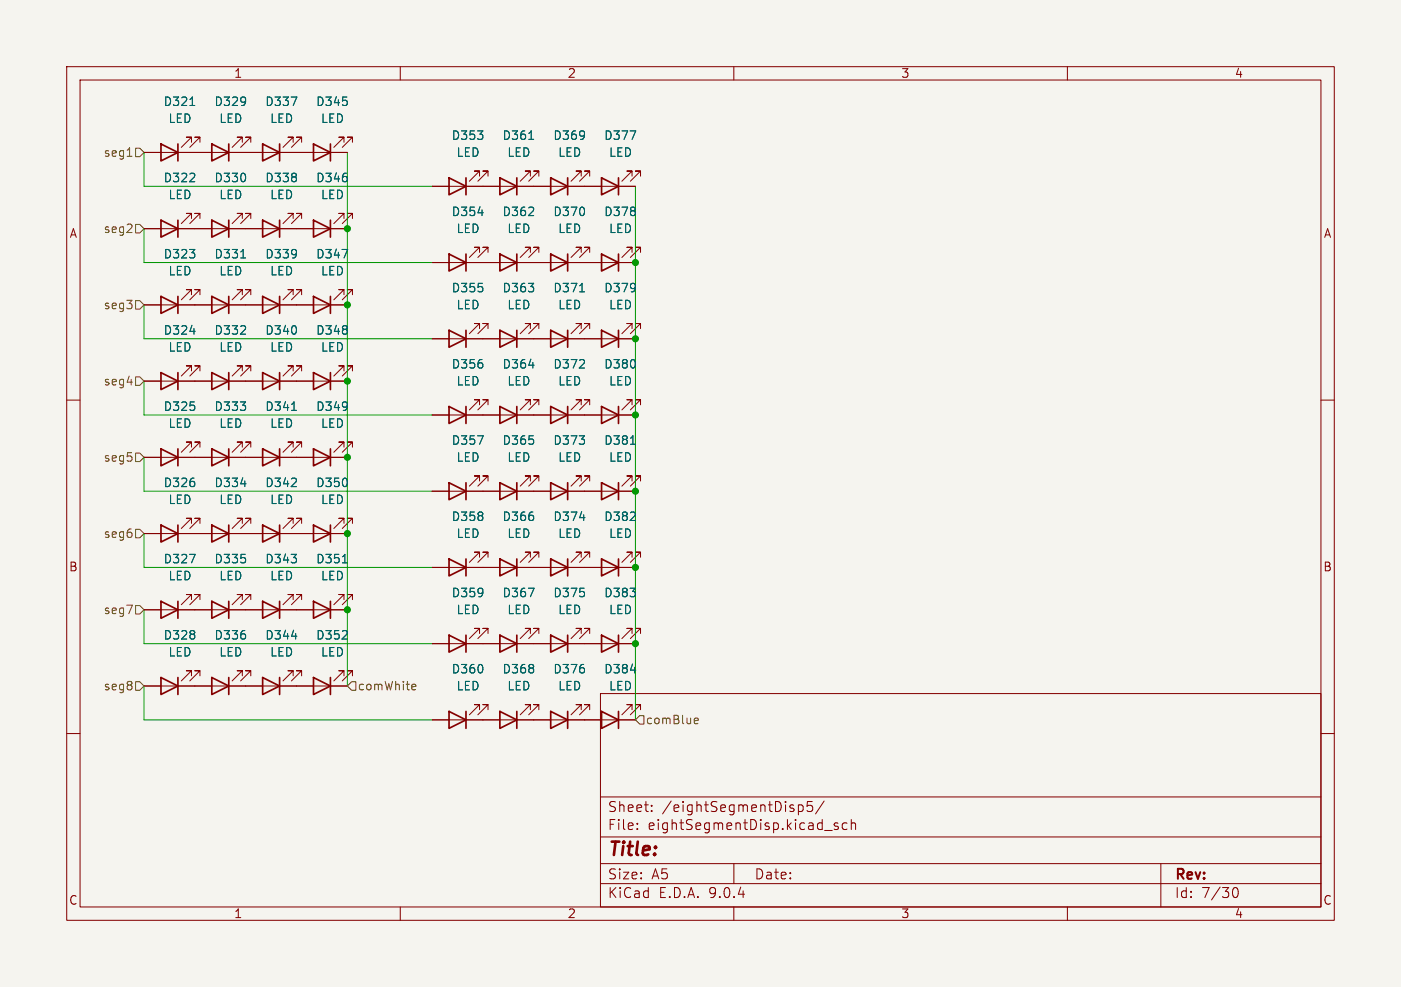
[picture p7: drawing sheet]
<svg xmlns="http://www.w3.org/2000/svg" width="210mm" height="148mm" viewBox="0 0 210 148" stroke-linecap="round" stroke-linejoin="round" font-family="sans-serif">
<path d="M0 0h210v148h-210z" fill="#f5f4ef" stroke="#f5f4ef" stroke-width=".15"/>
<g fill="none" stroke="#840000" stroke-width=".15">
<path d="M10 10h190v128h-190zM12 12h186v124h-186zM60 10v2M110 10v2M160 10v2M21.6 22.9h30.5M21.6 34.3h30.5M28.7 21.3v-.7h-.8h.8l-1.5 1.5M28.7 32.8v-.8h-.8h.8l-1.5 1.5M30 21.3v-.7h-.8h.8l-1.6 1.5M30 32.8v-.8h-.8h.8l-1.6 1.5M36.3 21.3v-.7h-.7h.7l-1.5 1.5"/>
<path d="M36.3 32.8v-.8h-.7h.7l-1.5 1.5M37.6 21.3v-.7h-.8h.8l-1.5 1.5M37.6 32.8v-.8h-.8h.8l-1.5 1.5M43.9 32.8v-.8h-.7h.7l-1.5 1.5M43.9 21.3v-.7h-.7h.7l-1.5 1.5M45.2 32.8v-.8h-.8h.8l-1.5 1.5M45.2 21.3v-.7h-.8h.8l-1.5 1.5M51.6 32.8v-.8h-.8h.8l-1.6 1.5M51.6 21.3v-.7h-.8h.8l-1.6 1.5M52.8 32.8v-.8h-.7h.7l-1.5 1.5M52.8 21.3v-.7h-.7h.7l-1.5 1.5M64.8 27.9h30.4"/>
<path d="M64.8 39.4h30.4M71.9 26.4v-.7h-.8h.8l-1.5 1.5M71.9 37.8v-.7h-.8h.8l-1.5 1.5M73.2 26.4v-.7h-.8h.8l-1.6 1.5M73.2 37.8v-.7h-.8h.8l-1.6 1.5M79.5 37.8v-.7h-.8h.8l-1.5 1.5M79.5 26.4v-.7h-.8h.8l-1.5 1.5M80.8 37.8v-.7h-.8h.8l-1.6 1.5M80.8 26.4v-.7h-.8h.8l-1.6 1.5M87.1 26.4v-.7h-.7h.7l-1.5 1.5M87.1 37.8v-.7h-.7h.7l-1.5 1.5M88.4 26.4v-.7h-.8h.8l-1.5 1.5"/>
<path d="M88.4 37.8v-.7h-.8h.8l-1.5 1.5M94.7 37.8v-.7h-.7h.7l-1.5 1.5M94.7 26.4v-.7h-.7h.7l-1.5 1.5M96 37.8v-.7h-.8h.8l-1.5 1.5M96 26.4v-.7h-.8h.8l-1.5 1.5M21.6 45.7h30.5M21.6 57.2h30.5M28.7 44.2v-.8h-.8h.8l-1.5 1.6M28.7 55.6v-.7h-.8h.8l-1.5 1.5M30 44.2v-.8h-.8h.8l-1.6 1.6M30 55.6v-.7h-.8h.8l-1.6 1.5M36.3 44.2v-.8h-.7h.7l-1.5 1.6"/>
<path d="M36.3 55.6v-.7h-.7h.7l-1.5 1.5M37.6 44.2v-.8h-.8h.8l-1.5 1.6M37.6 55.6v-.7h-.8h.8l-1.5 1.5M43.9 44.2v-.8h-.7h.7l-1.5 1.6M43.9 55.6v-.7h-.7h.7l-1.5 1.5M45.2 44.2v-.8h-.8h.8l-1.5 1.6M45.2 55.6v-.7h-.8h.8l-1.5 1.5M51.6 44.2v-.8h-.8h.8l-1.6 1.6M51.6 55.6v-.7h-.8h.8l-1.6 1.5M52.8 44.2v-.8h-.7h.7l-1.5 1.6M52.8 55.6v-.7h-.7h.7l-1.5 1.5M64.8 50.8h30.4"/>
<path d="M71.9 49.3v-.8h-.8h.8l-1.5 1.5M73.2 49.3v-.8h-.8h.8l-1.6 1.5M79.5 49.3v-.8h-.8h.8l-1.5 1.5M80.8 49.3v-.8h-.8h.8l-1.6 1.5M87.1 49.3v-.8h-.7h.7l-1.5 1.5M88.4 49.3v-.8h-.8h.8l-1.5 1.5M94.7 49.3v-.8h-.7h.7l-1.5 1.5M96 49.3v-.8h-.8h.8l-1.5 1.5M10 60h2M21.6 68.6h30.5M28.7 67.1v-.8h-.8h.8l-1.5 1.5M28.7 78.5v-.8h-.8h.8l-1.5 1.5"/>
<path d="M30 67.1v-.8h-.8h.8l-1.6 1.5M30 78.5v-.8h-.8h.8l-1.6 1.5M36.3 67.1v-.8h-.7h.7l-1.5 1.5M36.3 78.5v-.8h-.7h.7l-1.5 1.5M37.6 67.1v-.8h-.8h.8l-1.5 1.5M37.6 78.5v-.8h-.8h.8l-1.5 1.5M43.9 67.1v-.8h-.7h.7l-1.5 1.5M43.9 78.5v-.8h-.7h.7l-1.5 1.5M45.2 67.1v-.8h-.8h.8l-1.5 1.5M45.2 78.5v-.8h-.8h.8l-1.5 1.5M51.6 78.5v-.8h-.8h.8l-1.6 1.5M51.6 67.1v-.8h-.8h.8l-1.6 1.5"/>
<path d="M52.8 78.5v-.8h-.7h.7l-1.5 1.5M52.8 67.1v-.8h-.7h.7l-1.5 1.5M64.8 62.2h30.4M64.8 73.7h30.4M71.9 72.1v-.7h-.8h.8l-1.5 1.5M71.9 60.7v-.8h-.8h.8l-1.5 1.6M73.2 72.1v-.7h-.8h.8l-1.6 1.5M73.2 60.7v-.8h-.8h.8l-1.6 1.6M79.5 72.1v-.7h-.8h.8l-1.5 1.5M79.5 60.7v-.8h-.8h.8l-1.5 1.6M80.8 72.1v-.7h-.8h.8l-1.6 1.5M80.8 60.7v-.8h-.8h.8l-1.6 1.6"/>
<path d="M87.1 72.1v-.7h-.7h.7l-1.5 1.5M87.1 60.7v-.8h-.7h.7l-1.5 1.6M88.4 72.1v-.7h-.8h.8l-1.5 1.5M88.4 60.7v-.8h-.8h.8l-1.5 1.6M94.7 60.7v-.8h-.7h.7l-1.5 1.6M94.7 72.1v-.7h-.7h.7l-1.5 1.5M96 60.7v-.8h-.8h.8l-1.5 1.6M96 72.1v-.7h-.8h.8l-1.5 1.5M198 60h2M21.6 80h30.5M21.6 91.4h30.5M28.7 89.9v-.7h-.8h.8l-1.5 1.5"/>
<path d="M30 89.9v-.7h-.8h.8l-1.6 1.5M36.3 89.9v-.7h-.7h.7l-1.5 1.5M37.6 89.9v-.7h-.8h.8l-1.5 1.5M43.9 89.9v-.7h-.7h.7l-1.5 1.5M45.2 89.9v-.7h-.8h.8l-1.5 1.5M51.6 89.9v-.7h-.8h.8l-1.6 1.5M52.8 89.9v-.7h-.7h.7l-1.5 1.5M64.8 85.1h30.4M64.8 96.5h30.4M71.9 83.6v-.8h-.8h.8l-1.5 1.5M71.9 95v-.8h-.8h.8l-1.5 1.6M73.2 83.6v-.8h-.8h.8l-1.6 1.5"/>
<path d="M73.2 95v-.8h-.8h.8l-1.6 1.6M79.5 83.6v-.8h-.8h.8l-1.5 1.5M79.5 95v-.8h-.8h.8l-1.5 1.6M80.8 83.6v-.8h-.8h.8l-1.6 1.5M80.8 95v-.8h-.8h.8l-1.6 1.6M87.1 83.6v-.8h-.7h.7l-1.5 1.5M87.1 95v-.8h-.7h.7l-1.5 1.6M88.4 83.6v-.8h-.8h.8l-1.5 1.5M88.4 95v-.8h-.8h.8l-1.5 1.6M94.7 83.6v-.8h-.7h.7l-1.5 1.5M94.7 95v-.8h-.7h.7l-1.5 1.6M96 83.6v-.8h-.8h.8l-1.5 1.5"/>
<path d="M96 95v-.8h-.8h.8l-1.5 1.6M10 110h2M21.6 102.9h30.5M28.7 101.3v-.7h-.8h.8l-1.5 1.5M30 101.3v-.7h-.8h.8l-1.6 1.5M36.3 101.3v-.7h-.7h.7l-1.5 1.5M37.6 101.3v-.7h-.8h.8l-1.5 1.5M43.9 101.3v-.7h-.7h.7l-1.5 1.5M45.2 101.3v-.7h-.8h.8l-1.5 1.5M51.6 101.3v-.7h-.8h.8l-1.6 1.5M52.8 101.3v-.7h-.7h.7l-1.5 1.5M64.8 108h30.4"/>
<path d="M71.9 106.4v-.7h-.8h.8l-1.5 1.5M73.2 106.4v-.7h-.8h.8l-1.6 1.5M79.5 106.4v-.7h-.8h.8l-1.5 1.5M80.8 106.4v-.7h-.8h.8l-1.6 1.5M87.1 106.4v-.7h-.7h.7l-1.5 1.5M88.4 106.4v-.7h-.8h.8l-1.5 1.5M90 104h108v32h-108zM90 119.5h108M94.7 106.4v-.7h-.7h.7l-1.5 1.5M96 106.4v-.7h-.8h.8l-1.5 1.5M198 110h2M60 136v2"/>
<path d="M90 132.5h108M90 129.5h108M90 125.5h108M95.5 124.2v.2M95.5 123.5v.1M97.7 121.5v.2M97.7 120.8v.1M110 136v2M110 129.5v3M119.7 120.8l.4-.1 .3 .3v.4l-.2 .2h-.5M119.7 120.7v1.5M121.7 120.2h-.7v.7l.2-.1h.5l.1 .2-.1 .5-.2 .2h-.3l-.2-.2"/>
<path d="M123.5 120.1l-1.3 1.9M123.6 124.5h1.1M125.6 123.5l-.4-.1-.2 .2 .1 .2 .5 .2v.3h-.6M127 123.5l-.5-.1-.3 .3v.4l.2 .2h.6M127.6 123.5a.37 .37 0 0 1 .6 .1v.8M127.6 122.9v1.5M160 136v2M174 129.5v6.5M184.8 133.7a.55 .55 0 0 1 .3-.6h.2a.94 .94 0 0 1 0 1.5h-.2a.55 .55 0 0 1-.3-.6"/>
</g>
<g fill="none" stroke="#840000" stroke-width=".25">
<path d="M24.1 21.6l2.6 1.3-2.6 1.2zM24.1 33l2.6 1.3-2.6 1.3zM26.7 21.6v2.5M26.7 33v2.6M31.7 21.6l2.6 1.3-2.6 1.2zM31.7 33l2.6 1.3-2.6 1.3zM34.3 21.6v2.5M34.3 33v2.6M39.4 33l2.5 1.3-2.5 1.3zM39.4 21.6l2.5 1.3-2.5 1.2zM41.9 21.6v2.5M41.9 33v2.6"/>
<path d="M47 33l2.5 1.3-2.5 1.3zM47 21.6l2.5 1.3-2.5 1.2zM49.5 21.6v2.5M49.5 33v2.6M67.3 26.7l2.5 1.2-2.5 1.3zM67.3 38.1l2.5 1.3-2.5 1.2zM69.8 26.7v2.5M69.8 38.1v2.5M74.9 38.1l2.6 1.3-2.6 1.2zM74.9 26.7l2.6 1.2-2.6 1.3zM77.5 26.7v2.5M77.5 38.1v2.5"/>
<path d="M82.5 26.7l2.6 1.2-2.6 1.3zM82.5 38.1l2.6 1.3-2.6 1.2zM85.1 26.7v2.5M85.1 38.1v2.5M90.2 38.1l2.5 1.3-2.5 1.2zM90.2 26.7l2.5 1.2-2.5 1.3zM92.7 26.7v2.5M92.7 38.1v2.5M24.1 44.5l2.6 1.2-2.6 1.3zM24.1 55.9l2.6 1.3-2.6 1.2zM26.7 44.5v2.5M26.7 55.9v2.5"/>
<path d="M31.7 44.5l2.6 1.2-2.6 1.3zM31.7 55.9l2.6 1.3-2.6 1.2zM34.3 44.5v2.5M34.3 55.9v2.5M39.4 44.5l2.5 1.2-2.5 1.3zM39.4 55.9l2.5 1.3-2.5 1.2zM41.9 44.5v2.5M41.9 55.9v2.5M47 44.5l2.5 1.2-2.5 1.3zM47 55.9l2.5 1.3-2.5 1.2zM49.5 44.5v2.5M49.5 55.9v2.5"/>
<path d="M67.3 49.5l2.5 1.3-2.5 1.3zM69.8 49.5v2.6M74.9 49.5l2.6 1.3-2.6 1.3zM77.5 49.5v2.6M82.5 49.5l2.6 1.3-2.6 1.3zM85.1 49.5v2.6M90.2 49.5l2.5 1.3-2.5 1.3zM92.7 49.5v2.6M24.1 67.3l2.6 1.3-2.6 1.3zM24.1 78.7l2.6 1.3-2.6 1.3zM26.7 67.3v2.6M26.7 78.7v2.6"/>
<path d="M31.7 67.3l2.6 1.3-2.6 1.3zM31.7 78.7l2.6 1.3-2.6 1.3zM34.3 67.3v2.6M34.3 78.7v2.6M39.4 67.3l2.5 1.3-2.5 1.3zM39.4 78.7l2.5 1.3-2.5 1.3zM41.9 67.3v2.6M41.9 78.7v2.6M47 78.7l2.5 1.3-2.5 1.3zM47 67.3l2.5 1.3-2.5 1.3zM49.5 67.3v2.6M49.5 78.7v2.6"/>
<path d="M67.3 72.4l2.5 1.3-2.5 1.2zM67.3 61l2.5 1.2-2.5 1.3zM69.8 61v2.5M69.8 72.4v2.5M74.9 72.4l2.6 1.3-2.6 1.2zM74.9 61l2.6 1.2-2.6 1.3zM77.5 61v2.5M77.5 72.4v2.5M82.5 72.4l2.6 1.3-2.6 1.2zM82.5 61l2.6 1.2-2.6 1.3zM85.1 61v2.5M85.1 72.4v2.5"/>
<path d="M90.2 61l2.5 1.2-2.5 1.3zM90.2 72.4l2.5 1.3-2.5 1.2zM92.7 61v2.5M92.7 72.4v2.5M24.1 90.2l2.6 1.2-2.6 1.3zM26.7 90.2v2.5M31.7 90.2l2.6 1.2-2.6 1.3zM34.3 90.2v2.5M39.4 90.2l2.5 1.2-2.5 1.3zM41.9 90.2v2.5M47 90.2l2.5 1.2-2.5 1.3zM49.5 90.2v2.5"/>
<path d="M67.3 83.8l2.5 1.3-2.5 1.3zM67.3 95.3l2.5 1.2-2.5 1.3zM69.8 83.8v2.6M69.8 95.3v2.5M74.9 83.8l2.6 1.3-2.6 1.3zM74.9 95.3l2.6 1.2-2.6 1.3zM77.5 83.8v2.6M77.5 95.3v2.5M82.5 83.8l2.6 1.3-2.6 1.3zM82.5 95.3l2.6 1.2-2.6 1.3zM85.1 83.8v2.6M85.1 95.3v2.5"/>
<path d="M90.2 83.8l2.5 1.3-2.5 1.3zM90.2 95.3l2.5 1.2-2.5 1.3zM92.7 83.8v2.6M92.7 95.3v2.5M24.1 101.6l2.6 1.3-2.6 1.2zM26.7 101.6v2.5M31.7 101.6l2.6 1.3-2.6 1.2zM34.3 101.6v2.5M39.4 101.6l2.5 1.3-2.5 1.2zM41.9 101.6v2.5M47 101.6l2.5 1.3-2.5 1.2zM49.5 101.6v2.5"/>
<path d="M67.3 106.7l2.5 1.3-2.5 1.2zM69.8 106.7v2.5M74.9 106.7l2.6 1.3-2.6 1.2zM77.5 106.7v2.5M82.5 106.7l2.6 1.3-2.6 1.2zM85.1 106.7v2.5M90.2 106.7l2.5 1.3-2.5 1.2zM92.7 106.7v2.5"/>
</g>
<g fill="none" stroke="#006464" stroke-width=".15">
<path d="M28.5 15.8h.7M43.6 14.5h.9l-.5 1.3M94.4 19.6h.9l-.5 1.3M36.1 38.7h.7M51.3 37.4h.8l-.5 1.3M71.6 31.9h.8M79.3 20.9h.7M28.5 49.7h.8M79.3 54.8h.8M86.9 43.8h.7M36.1 72.5h.8M43.7 61.5h.7"/>
<path d="M71.6 65.3h.8l-.5 1.3M86.9 77.6h.8M94.5 66.6h.7M28.4 83.1h.9l-.6 1.3M43.7 95.4h.8M51.3 84.4h.8M79.2 88.2h.9l-.6 1.3M94.5 100.5h.8"/>
</g>
<g fill="none" stroke="#725600" stroke-width=".15">
<path d="M19.1 23.4h.7M20.3 33.7h.7l.6 .6-.6 .6h-.7zM20.3 22.2h.7l.6 .7-.6 .6h-.7zM19.1 57.3h.7M20.3 56.5h.7l.6 .7-.6 .6h-.7zM20.3 45.1h.7l.6 .6-.6 .7h-.7zM20.3 67.9h.7l.6 .7-.6 .6h-.7zM20.3 79.4h.7l.6 .6-.6 .6h-.7zM19 90.7h.8l-.5 1.3M20.3 90.8h.7l.6 .6-.6 .7h-.7zM20.3 102.2h.7l.6 .7-.6 .6h-.7zM52.7 102.2h.6v1.3h-.6l-.6-.6z"/>
<path d="M61.9 102.6l.4 .1v.2l-.6 .1M62.3 103.4h-.4M95.9 107.3h.6v1.3h-.6l-.7-.6zM104.1 108.5h.5M104.1 107.7h.4l.2 .3-.6 .1"/>
</g>
<path d="M21.6 22.9v5h43.2M21.6 34.3v5.1h43.2M52.1 22.9v80M95.2 27.9v80.1M21.6 45.7v5.1h43.2M21.6 57.2v5h43.2M21.6 68.6v5.1h43.2M21.6 80v5.1h43.2M21.6 91.4v5.1h43.2M21.6 102.9v5.1h43.2" fill="none" stroke="#009600" stroke-width=".15"/>
<g fill="#009600" stroke="#009600" stroke-width=".15">
<circle cx="52.1" cy="34.3" r=".46"/>
<circle cx="95.2" cy="85.1" r=".46"/>
<circle cx="95.2" cy="96.5" r=".46"/>
<circle cx="52.1" cy="91.4" r=".46"/>
<circle cx="52.1" cy="80" r=".46"/>
<circle cx="52.1" cy="68.6" r=".46"/>
<circle cx="52.1" cy="45.7" r=".46"/>
<circle cx="52.1" cy="57.2" r=".46"/>
<circle cx="95.2" cy="62.2" r=".46"/>
<circle cx="95.2" cy="50.8" r=".46"/>
<circle cx="95.2" cy="39.4" r=".46"/>
<circle cx="95.2" cy="73.7" r=".46"/>
</g>
<text font-size="2.8" fill="#840000" x="91" y="128.9">Title:</text>
<g font-size="2.1" fill="#840000">
<text x="91" y="124.7">File:</text>
<text x="91" y="122">Sheet:</text>
<text x="97.1" y="124.7">eightSegmentDisp.kicad_sch</text>
<text x="99.2" y="122">/eightSegmentDisp5/</text>
<text x="91" y="134.9">KiCad</text>
<text x="91" y="132.1">Size:</text>
<text x="97.7" y="132.1">A5</text>
<text x="98.7" y="134.9">E.D.A.</text>
<text x="106.3" y="134.9">9.0.4</text>
<text x="113" y="132.1">Date:</text>
<text x="176" y="132.3">Rev:</text>
<text x="176" y="134.9">Id:</text>
<text x="180.1" y="134.9">7/30</text>
</g>
<g font-size="1.8" fill="#840000">
<text x="35" y="11.9">1</text>
<text x="85" y="11.9">2</text>
<text x="135" y="11.9">3</text>
<text x="185" y="11.9">4</text>
<text x="10.3" y="35.9">A</text>
<text x="198.4" y="35.9">A</text>
<text x="10.3" y="85.9">B</text>
<text x="198.3" y="85.9">B</text>
<text x="10.3" y="135.9">C</text>
<text x="35" y="137.9">1</text>
<text x="85" y="137.9">2</text>
<text x="135" y="137.9">3</text>
<text x="185" y="137.9">4</text>
<text x="198.3" y="135.9">C</text>
</g>
<g font-size="1.8" fill="#006464">
<text x="24.4" y="16.1">D321</text>
<text x="32.1" y="16.1">D329</text>
<text x="39.7" y="16.1">D337</text>
<text x="47.3" y="16.1">D345</text>
<text x="25.2" y="18.6">LED</text>
<text x="32.8" y="18.6">LED</text>
<text x="40.4" y="18.6">LED</text>
<text x="48" y="18.6">LED</text>
<text x="67.6" y="21.2">D353</text>
<text x="68.3" y="23.7">LED</text>
<text x="75.2" y="21.2">D361</text>
<text x="76" y="23.7">LED</text>
<text x="82.9" y="21.2">D369</text>
<text x="83.6" y="23.7">LED</text>
<text x="90.5" y="21.2">D377</text>
<text x="91.2" y="23.7">LED</text>
<text x="24.4" y="27.5">D322</text>
<text x="32.1" y="27.5">D330</text>
<text x="39.7" y="27.5">D338</text>
<text x="47.3" y="27.5">D346</text>
<text x="25.2" y="30.1">LED</text>
<text x="32.8" y="30.1">LED</text>
<text x="40.4" y="30.1">LED</text>
<text x="48" y="30.1">LED</text>
<text x="67.6" y="32.6">D354</text>
<text x="68.3" y="35.2">LED</text>
<text x="75.2" y="32.6">D362</text>
<text x="76" y="35.2">LED</text>
<text x="82.9" y="32.6">D370</text>
<text x="83.6" y="35.2">LED</text>
<text x="90.5" y="32.6">D378</text>
<text x="91.2" y="35.2">LED</text>
<text x="24.4" y="39">D323</text>
<text x="25.2" y="41.5">LED</text>
<text x="32.1" y="39">D331</text>
<text x="32.8" y="41.5">LED</text>
<text x="39.7" y="39">D339</text>
<text x="40.4" y="41.5">LED</text>
<text x="47.3" y="39">D347</text>
<text x="48" y="41.5">LED</text>
<text x="67.6" y="44">D355</text>
<text x="68.3" y="46.6">LED</text>
<text x="75.2" y="44">D363</text>
<text x="76" y="46.6">LED</text>
<text x="82.9" y="44">D371</text>
<text x="83.6" y="46.6">LED</text>
<text x="90.5" y="44">D379</text>
<text x="91.2" y="46.6">LED</text>
<text x="24.4" y="50.4">D324</text>
<text x="25.2" y="52.9">LED</text>
<text x="32.1" y="50.4">D332</text>
<text x="32.8" y="52.9">LED</text>
<text x="39.7" y="50.4">D340</text>
<text x="40.4" y="52.9">LED</text>
<text x="47.3" y="50.4">D348</text>
<text x="48" y="52.9">LED</text>
<text x="67.6" y="55.5">D356</text>
<text x="68.3" y="58">LED</text>
<text x="75.2" y="55.5">D364</text>
<text x="76" y="58">LED</text>
<text x="82.9" y="55.5">D372</text>
<text x="83.6" y="58">LED</text>
<text x="90.5" y="55.5">D380</text>
<text x="91.2" y="58">LED</text>
<text x="24.4" y="61.8">D325</text>
<text x="25.2" y="64.4">LED</text>
<text x="32.1" y="61.8">D333</text>
<text x="32.8" y="64.4">LED</text>
<text x="39.7" y="61.8">D341</text>
<text x="40.4" y="64.4">LED</text>
<text x="47.3" y="61.8">D349</text>
<text x="48" y="64.4">LED</text>
<text x="67.6" y="66.9">D357</text>
<text x="68.3" y="69.4">LED</text>
<text x="75.2" y="66.9">D365</text>
<text x="76" y="69.4">LED</text>
<text x="82.9" y="66.9">D373</text>
<text x="83.6" y="69.4">LED</text>
<text x="90.5" y="66.9">D381</text>
<text x="91.2" y="69.4">LED</text>
<text x="24.4" y="73.3">D326</text>
<text x="25.2" y="75.8">LED</text>
<text x="32.1" y="73.3">D334</text>
<text x="32.8" y="75.8">LED</text>
<text x="39.7" y="73.3">D342</text>
<text x="40.4" y="75.8">LED</text>
<text x="47.3" y="73.3">D350</text>
<text x="48" y="75.8">LED</text>
<text x="67.6" y="78.3">D358</text>
<text x="68.3" y="80.9">LED</text>
<text x="75.2" y="78.3">D366</text>
<text x="76" y="80.9">LED</text>
<text x="82.9" y="78.3">D374</text>
<text x="83.6" y="80.9">LED</text>
<text x="90.5" y="78.3">D382</text>
<text x="91.2" y="80.9">LED</text>
<text x="24.4" y="84.7">D327</text>
<text x="25.2" y="87.2">LED</text>
<text x="32.1" y="84.7">D335</text>
<text x="32.8" y="87.2">LED</text>
<text x="39.7" y="84.7">D343</text>
<text x="40.4" y="87.2">LED</text>
<text x="47.3" y="84.7">D351</text>
<text x="48" y="87.2">LED</text>
<text x="67.6" y="89.8">D359</text>
<text x="75.2" y="89.8">D367</text>
<text x="82.9" y="89.8">D375</text>
<text x="90.5" y="89.8">D383</text>
<text x="68.3" y="92.3">LED</text>
<text x="76" y="92.3">LED</text>
<text x="83.6" y="92.3">LED</text>
<text x="91.2" y="92.3">LED</text>
<text x="24.4" y="96.1">D328</text>
<text x="25.2" y="98.7">LED</text>
<text x="32.1" y="96.1">D336</text>
<text x="32.8" y="98.7">LED</text>
<text x="39.7" y="96.1">D344</text>
<text x="40.4" y="98.7">LED</text>
<text x="47.3" y="96.1">D352</text>
<text x="48" y="98.7">LED</text>
<text x="67.6" y="101.2">D360</text>
<text x="75.2" y="101.2">D368</text>
<text x="82.9" y="101.2">D376</text>
<text x="90.5" y="101.2">D384</text>
<text x="68.3" y="103.7">LED</text>
<text x="76" y="103.7">LED</text>
<text x="83.6" y="103.7">LED</text>
<text x="91.2" y="103.7">LED</text>
</g>
<g font-size="1.8" fill="#725600">
<text x="15.5" y="23.7">seg1</text>
<text x="15.5" y="35.2">seg2</text>
<text x="15.5" y="46.6">seg3</text>
<text x="15.5" y="58">seg4</text>
<text x="15.5" y="69.4">seg5</text>
<text x="15.5" y="80.9">seg6</text>
<text x="15.5" y="92.3">seg7</text>
<text x="15.5" y="103.7">seg8</text>
<text x="53.5" y="103.7">comWhite</text>
<text x="96.7" y="108.8">comBlue</text>
</g>
</svg>
